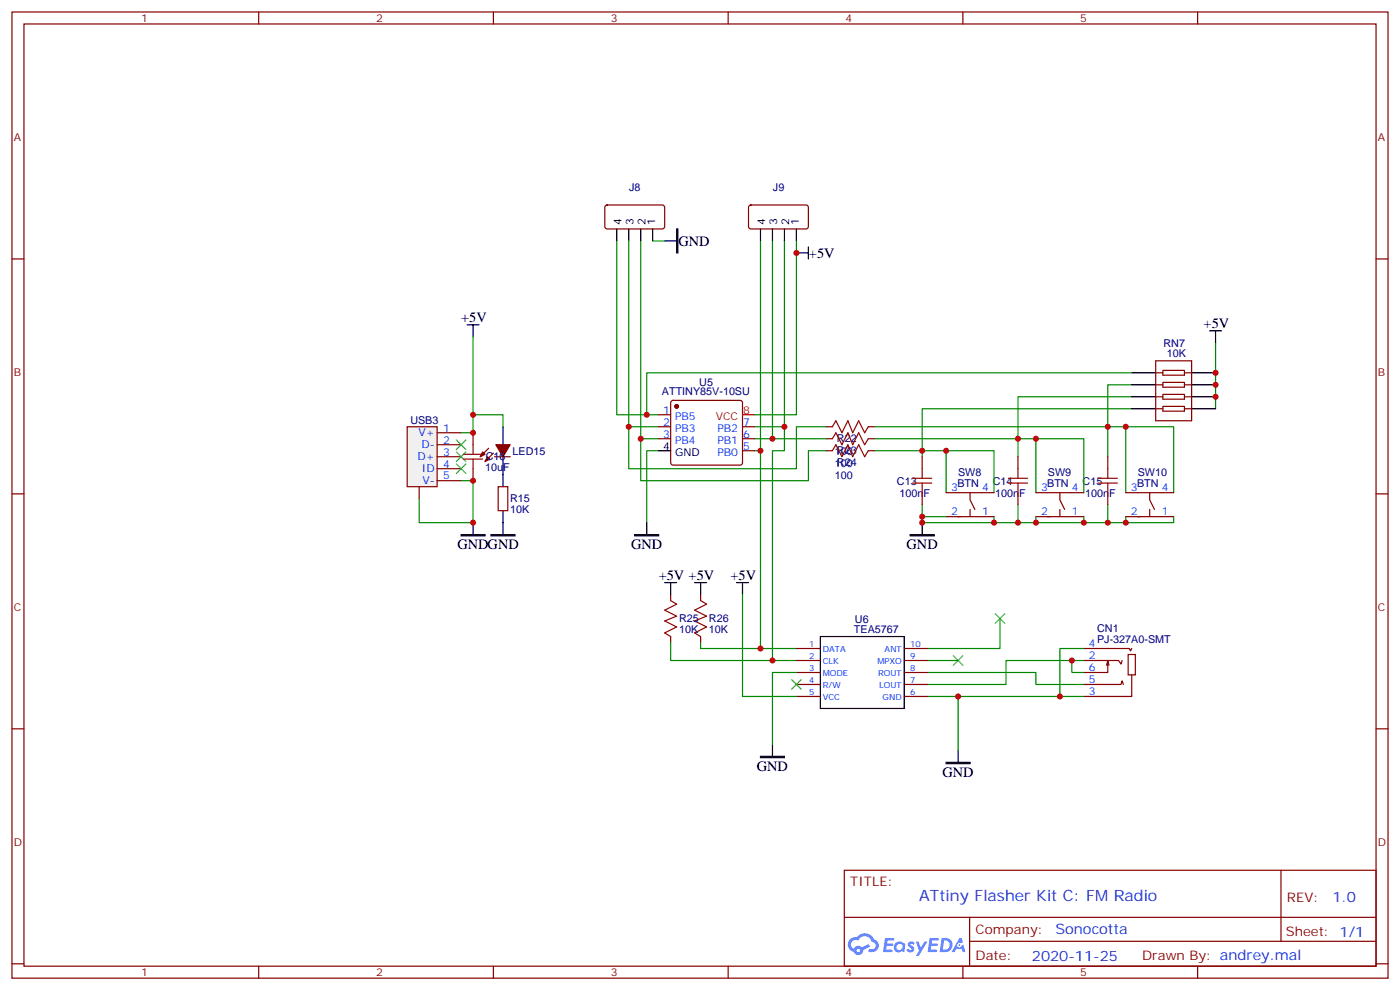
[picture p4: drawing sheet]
<svg xmlns="http://www.w3.org/2000/svg" width="412mm" height="292mm" viewBox="0 0 412 292" stroke-linecap="round" stroke-linejoin="round" font-family="sans-serif">
<g fill="none" stroke="#870000" stroke-width=".35">
<path d="M3.5 3.5h405.4v284.4h-405.4zM7.1 7.1h398.2v277.2h-398.2zM76.2 3.5v3.6M145.3 3.5v3.6M214.5 3.5v3.6M283.6 3.5v3.6M352.8 3.5v3.6M3.5 76.2h3.6M405.3 76.2h3.6M3.5 145.3h3.6M405.3 145.3h3.6M3.5 214.5h3.6"/>
<path d="M405.3 214.5h3.6M248.7 256.1h156.6v28.2h-156.6zM377.3 256.1v20.9M248.7 270h156.5M285.6 277h119.6M285.6 270v14.1M3.5 283.6h3.6M76.2 284.3v3.6M145.3 284.3v3.6M214.5 284.3v3.6M283.6 284.3v3.6M352.8 284.3v3.6"/>
<path d="M405.3 283.6h3.6"/>
</g>
<g fill="#5487ff">
<path d="M267.7 277.3a1.22 1.22 0 0 1 1.7 .3l-.4 .5a.47 .47 0 0 0-.3-.4 .47 .47 0 0 0-.5 .2l.1 .3a1.14 1.14 0 0 1 .8 1.7 1.14 1.14 0 0 1-1.9 0l-.2-.2 .5-.5 .7 .4a.29 .29 0 0 0 .3-.3 .29 .29 0 0 0-.2-.3 1.04 1.04 0 0 1-.6-1.7z"/>
<path d="M260.7 276h2.4l.3 .2-.2 .5-1.8 .1-.1 .8h1.5l.3 .4-.3 .4h-1.6l-.2 1.1h1.7l.2 .3-.2 .3-2.6 .1z"/>
<path d="M273.8 276h2.4l.3 .2-.1 .5-1.8 .1-.2 .8h1.6l.3 .4-.4 .4h-1.6l-.1 1.1h1.7l.2 .3-.2 .3-2.6 .1z"/>
<path d="M282.6 276.1h.7l.3 1.2-.6 .3a.69 .69 0 0 0-1 .3 .69 .69 0 0 0 .4 1 .69 .69 0 0 0 .9-.7l.5-.2 .6 2.2h-.8l-.2-.9h-1.8l-.5 .9h-.8z"/>
<path d="M269.8 277.1h.8l.6 1.8 1.1-1.8h.9l-2.6 4.2h-.8l.9-1.5z"/>
<path d="M277.4 276.1l-.6 4.1h1.3a2.11 2.11 0 0 0 2.5-2.1 2.11 2.11 0 0 0-2.5-2zM278.1 276.8a1.39 1.39 0 0 1 1.7 1.4 1.39 1.39 0 0 1-1.8 1.3h-.3z"/>
<path d="M263.7 277.7a1.54 1.54 0 0 0-.1 2.1 1.54 1.54 0 0 0 2.2 .2l.6 .2 .3-2.3-.2-.2-.4-.1a1.49 1.49 0 0 0-2.4 .1zM264 278.7a.94 .94 0 0 1 1.8 0 .94 .94 0 0 1-1.8 0z"/>
<path d="M250.4 276.4a2.18 2.18 0 0 0 1.1 3.7 1.44 1.44 0 0 0 1.6 1 1.44 1.44 0 0 0 1.2-1.5l2-1-.5-.8-1.9 1a1.47 1.47 0 0 0-2.4 .4 1.39 1.39 0 0 1-.7-1.9 1.39 1.39 0 0 1 2-.5 2.12 2.12 0 0 1 2.2-1.3 2.12 2.12 0 0 1 1.9 1.7 1.14 1.14 0 0 1 1.1 1.4 1.14 1.14 0 0 1-1.7 .8 .43 .43 0 0 0-.5 .3 .43 .43 0 0 0 .4 .5 1.98 1.98 0 0 0 2.5-1.2 1.98 1.98 0 0 0-1.2-2.5 3.1 3.1 0 0 0-5.3-.7l-.9 .1zM252.3 279.7a.55 .55 0 0 1 1.1 0 .55 .55 0 0 1-1.1 0z"/>
<circle cx="282.6" cy="278.1" r=".26"/>
</g>
<g fill="none" stroke="#008700" stroke-width=".35">
<path d="M181.7 70.9v51.2h8.8M185.2 70.9v54.7h8.8M188.7 70.9v58.2h5.3M192.3 70.9h3.5M224 70.9v61.7h-1.8M227.5 70.9v58.2M231.1 70.9v54.7h-8.9M333.4 109.7h-142.9v12.4h3.5M333.4 113.2h-7.1v21.2M333.4 116.8h-33.5v17.6M358.1 100.9v19.4M139.3 122.1h8.9v3.5"/>
<path d="M185.2 125.6v12.3h49.4v-12.3h8.8M188.7 129.1v12.4h49.4v-8.9h5.3M194 132.6h-3.5v21.2M222.2 129.1h21.2M224 132.6v58.3h10.6M231.1 125.6v7h-3.6v61.8h7.1M257.5 125.6h74.1v19.4M257.5 129.1h47.7v15.9M257.5 132.6h21.2v12.4M278.7 132.6h14.1v12.4M305.2 129.1h14.1v15.9M331.6 125.6h14.1v19.4"/>
<path d="M333.4 120.3h-61.8v14.1M271.6 148.5v3.5M278.7 152h-7.1v1.8h33.6v-1.8M292.8 152v1.8M299.9 148.5v5.3M319.3 152v1.8M326.3 148.5v5.3M331.6 152v1.8h-26.4M345.7 152v1.8h-14.1M218.7 175v30h15.9M197.6 189.1v5.3h29.9M206.4 189.1v1.8h17.6"/>
<path d="M234.6 197.9h-7.1v21.2M273.4 197.9h31.8v3.5h14.1M294.6 182v8.9h-21.2M315.7 194.4v3.5h3.6M319.3 194.4h-23v7h-22.9M319.3 190.9h-7.1v14.1M273.4 205h8.8v15.8M282.2 205h37.1"/>
</g>
<g fill="none" stroke="#000" stroke-width=".35">
<path d="M181.7 67.4v3.5M185.2 67.4v3.5M188.7 67.4v3.5M192.3 67.4v3.5M195.8 70.9h3.5M224 67.4v3.5M227.5 67.4v3.5M231.1 67.4v3.5M234.6 74.4h3.5M234.6 67.4v3.5M238.1 72.7v3.5M137.6 95.6h3.5"/>
<path d="M139.3 95.6v3.5M356.3 97.4h3.5M358.1 97.4v3.5M333.4 116.8h7M333.4 113.2h7M333.4 109.7h7M351 116.8h7.1M351 113.2h7.1M351 109.7h7.1M148.2 125.6v5.3M148.2 134.4v5.3M194 132.6h3.6"/>
<path d="M333.4 120.3h7M351 120.3h7.1M139.3 153.8v3.5M148.2 153.8v3.5M190.5 153.8v3.5M271.6 153.8v3.5M195.8 171.4h3.5M197.6 171.4v3.6M204.6 171.4h3.5M206.4 171.4v3.6M217 171.4h3.5M218.7 171.4v3.6"/>
<path d="M241.7 187.3h24.6v21.2h-24.6zM227.5 219.1v3.5M282.2 220.8v3.6"/>
</g>
<path d="M199.3 67.4h.4v7h-.4zM135.8 157.3h7.1v.4h-7.1zM144.6 157.3h7.1v.4h-7.1zM187 157.3h7v.4h-7zM268.1 157.3h7.1v.4h-7.1zM224 222.6h7.1v.4h-7.1zM278.7 224.4h7.1v.3h-7.1z" fill="#000" stroke="#000" stroke-width=".35"/>
<g fill="none" stroke="#870000" stroke-width=".35">
<path d="M178.4 60.5l.5-.2 16.5 .1 .4 .6-.1 5.9-.6 .5-16.5-.1-.4-.6v-5.7zM220.7 60.5l.5-.2 16.5 .1 .4 .6v5.9l-.7 .5-16.5-.1-.4-.6v-5.7zM197.8 118l.5-.2h19.7l.5 .2 .2 .5v17.7l-.2 .5-.5 .2h-19.7l-.5-.3-.2-.4v-17.7zM340.4 109.7h2.1M340.4 106.2h10.6v17.6h-10.6zM340.4 113.2h2.1M340.4 116.8h2.1M342.5 119.6h6.4v1.4h-6.4zM342.5 116.1h6.4v1.4h-6.4zM342.5 112.5h6.4v1.4h-6.4zM342.5 109h6.4v1.4h-6.4zM348.9 109.7h2.1"/>
<path d="M348.9 113.2h2.1M348.9 116.8h2.1M143.9 131.9l-2.4 2.5M145.3 133.3l-2.4 2.5M145.7 134.4h4.6M194 122.1h3.6M194 125.6h3.6M194 129.1h3.6M218.7 125.6h3.5M218.7 129.1h3.5M218.7 132.6h3.5M243.4 125.6h1.8"/>
<path d="M243.4 129.1h1.8M243.4 132.6h1.8M255.8 125.6h1.7M255.8 129.1h1.7M255.8 132.6h1.7M271.6 134.4v3.5M299.9 134.4v3.5M326.3 134.4v3.5M340.4 120.3h2.1M348.9 120.3h2.1M271.6 145v3.5M278.7 145h14.1"/>
<path d="M278.7 152h14.1M285.8 145v2.1l1.4 2.8M285.8 149.9v2.1M299.9 145v3.5M305.2 145h14.1M305.2 152h14.1M312.2 145v2.1l1.4 2.8M312.2 149.9v2.1M326.3 145v3.5M331.6 145h14.1M331.6 152h14.1M338.7 145v2.1l1.4 2.8"/>
<path d="M338.7 149.9v2.1M197.6 175v1.7M206.4 175v1.7M197.6 187.3v1.8M206.4 187.3v1.8M234.6 190.9h7.1M234.6 194.4h7.1M234.6 197.9h7.1M266.3 190.9h7.1M266.3 194.4h7.1M266.3 197.9h7.1M319.3 194.4h10.2l.7 1 .4-1"/>
<path d="M319.3 190.9h13.4l.3 .7 .4-.7M326 195.8l.3-1.4v3.5h-7M326.3 194.4l.4 1.4M332.3 192.6h2.1v6h-2.1zM333.4 198.6v6.4h-14.1M234.6 201.4h7.1M234.6 205h7.1M266.3 201.4h7.1M266.3 205h7.1M319.3 201.4h10.9l.4-1 .3 1"/>
</g>
<g fill="none" stroke="#a10000" stroke-width=".35">
<path d="M245.2 125.6l1-1.8 1.8 3.6 1.8-3.6 1.4 3.6 1.7-3.6 1.8 3.6 1.1-1.8M245.2 129.1l1-1.7 1.8 3.5 1.8-3.5 1.4 3.5 1.7-3.5 1.8 3.5 1.1-1.8M245.2 132.6l1-1.7 1.8 3.5 1.8-3.5 1.4 3.5 1.7-3.5 1.8 3.5 1.1-1.8M271.6 137.9v2.9M299.9 137.9v2.9M326.3 137.9v2.9M268.8 142.2h5.7M268.8 140.8h5.7M271.6 142.2v2.8M297 142.2h5.7M297 140.8h5.7M299.9 142.2v2.8"/>
<path d="M323.5 142.2h5.6M323.5 140.8h5.6M326.3 142.2v2.8M197.6 176.7l1.7 1.1-3.5 1.8 3.5 1.7-3.5 1.4 3.5 1.8-3.5 1.8 1.8 1M206.4 176.7l1.7 1.1-3.5 1.8 3.5 1.7-3.5 1.4 3.5 1.8-3.5 1.8 1.8 1"/>
</g>
<g fill="#870000" stroke="#870000" stroke-width=".35">
<path d="M146 130.9h4.3l-2.1 3.5z"/>
<path d="M143.6 134.4l.7 .7-1.4 .7z"/>
<path d="M142.2 133l.7 .7-1.4 .7z"/>
<circle cx="199.3" cy="119.6" r=".53"/>
</g>
<path d="M218.7 122.1h3.5" fill="none" stroke="#f00" stroke-width=".35"/>
<path d="M280.8 193l2.8 2.8M283.6 193l-2.8 2.8M293.2 180.6l2.8 2.8M296 180.6l-2.8 2.8M233.2 200l2.8 2.8M236 200l-2.8 2.8" fill="none" stroke="#3c3" stroke-width=".35"/>
<path d="M119.9 125.6h8.9v17.6h-8.9z" fill="#f0f0f0" stroke="#870000" stroke-width=".35"/>
<path d="M128.8 127.4h7M128.8 130.9h7M128.8 134.4h7M128.8 137.9h7M139.3 127.4v3.5M139.3 137.9v3.6M123.5 143.2v3.6M128.8 141.5h7M146.8 143.2h2.8v7.1h-2.8z" fill="none" stroke="#870000" stroke-width=".35"/>
<path d="M234.6 70.9v51.2h-12.4M139.3 99.1v28.3h-3.5M135.8 141.5h3.5v12.3h-15.8v-7M273.4 194.4h8.8" fill="none" stroke="#008700" stroke-width=".35"/>
<path d="M134.4 129.5l2.8 2.8M134.4 133l2.8 2.8M134.4 136.5l2.8 2.8M137.2 129.5l-2.8 2.8M137.2 133l-2.8 2.8M137.2 136.5l-2.8 2.8" fill="none" stroke="#3c3" stroke-width=".35"/>
<path d="M148.2 139.7v3.5M148.2 150.3v3.5" fill="none" stroke="#000" stroke-width=".35"/>
<path d="M136.5 135.1h5.7M136.5 133.7h5.7M139.3 130.9v2.8M139.3 135.1v2.8" fill="none" stroke="#a10000" stroke-width=".35"/>
<g fill="#c00">
<circle cx="227.5" cy="129.1" r=".88"/>
<circle cx="190.5" cy="122.1" r=".88"/>
<circle cx="271.6" cy="152" r=".88"/>
<circle cx="271.6" cy="132.6" r=".88"/>
<circle cx="271.6" cy="153.8" r=".88"/>
<circle cx="326.3" cy="125.6" r=".88"/>
<circle cx="299.9" cy="129.1" r=".88"/>
<circle cx="299.9" cy="153.8" r=".88"/>
<circle cx="326.3" cy="153.8" r=".88"/>
<circle cx="331.6" cy="125.6" r=".88"/>
<circle cx="305.2" cy="129.1" r=".88"/>
<circle cx="278.7" cy="132.6" r=".88"/>
<circle cx="292.8" cy="153.8" r=".88"/>
<circle cx="319.3" cy="153.8" r=".88"/>
<circle cx="331.6" cy="153.8" r=".88"/>
<circle cx="305.2" cy="153.8" r=".88"/>
<circle cx="224" cy="132.6" r=".88"/>
<circle cx="231.1" cy="125.6" r=".88"/>
<circle cx="185.2" cy="125.6" r=".88"/>
<circle cx="188.7" cy="129.1" r=".88"/>
<circle cx="315.7" cy="194.4" r=".88"/>
<circle cx="282.2" cy="205" r=".88"/>
<circle cx="312.2" cy="205" r=".88"/>
<circle cx="224" cy="190.9" r=".88"/>
<circle cx="227.5" cy="194.4" r=".88"/>
<circle cx="358.1" cy="116.8" r=".88"/>
<circle cx="358.1" cy="113.2" r=".88"/>
<circle cx="358.1" cy="109.7" r=".88"/>
<circle cx="139.3" cy="122.1" r=".88"/>
<circle cx="139.3" cy="153.8" r=".88"/>
<circle cx="139.3" cy="141.5" r=".88"/>
<circle cx="139.3" cy="127.4" r=".88"/>
<circle cx="234.6" cy="74.4" r=".88"/>
</g>
<text font-size="4.6" fill="#00f" x="270.8" y="265.1">ATtiny Flasher Kit C: FM Radio</text>
<g font-size="4.2">
<text x="199.8" y="72.4">GND</text>
<text x="238.3" y="75.9">+5V</text>
<text x="135.8" y="94.9">+5V</text>
<text x="354.5" y="96.7">+5V</text>
<text x="134.8" y="161.6">GNDGND</text>
<text x="185.9" y="161.6">GND</text>
<text x="267.1" y="161.6">GND</text>
<text x="194" y="170.7">+5V +5V</text>
<text x="215.2" y="170.7">+5V</text>
<text x="223" y="226.8">GND</text>
<text x="277.6" y="228.6">GND</text>
</g>
<g font-size="4.2" fill="#00f">
<text x="392.5" y="265.4">1.0</text>
<text x="310.9" y="274.9">Sonocotta</text>
<text x="304" y="282.7">2020-11-25</text>
</g>
<g font-size="3.9" fill="#800">
<text x="250.5" y="260.7">TITLE:</text>
<text x="379.1" y="265.4">REV:</text>
<text x="287.4" y="274.9">Company:</text>
<text x="378.7" y="275.5">Sheet: 1/1</text>
<text x="287.4" y="282.6">Date:</text>
<text x="336.4" y="282.7">Drawn By: andrey.mal</text>
</g>
<g font-size="3.2" fill="#800">
<text x="41.6" y="6.5">1</text>
<text x="110.8" y="6.5">2</text>
<text x="179.9" y="6.5">3</text>
<text x="249.1" y="6.5">4</text>
<text x="318.2" y="6.5">5</text>
<text x="4.1" y="41.6">A</text>
<text x="405.9" y="41.6">A</text>
<text x="4.1" y="110.8">B</text>
<text x="405.9" y="110.8">B</text>
<text x="4.1" y="179.9">C</text>
<text x="405.9" y="179.9">C</text>
<text x="4.1" y="249.1">D</text>
<text x="405.9" y="249.1">D</text>
<text x="41.6" y="287.3">1</text>
<text x="110.8" y="287.3">2</text>
<text x="179.9" y="287.3">3</text>
<text x="249.1" y="287.3">4</text>
<text x="318.2" y="287.3">5</text>
</g>
<g font-size="3.2" fill="#000080">
<text x="185.4" y="56.1">J8</text>
<text x="227.7" y="56.1">J9</text>
<text x="342.7" y="102.1">RN7</text>
<text x="343.7" y="105.1">10K</text>
<text x="206" y="113.5">U5</text>
<text x="195" y="116.3">ATTINY85V-10SU</text>
<text x="120.9" y="124.9">USB3</text>
<text x="246.5" y="130.2">R22</text>
<text x="143.1" y="135.5">C16</text>
<text x="151" y="133.8">LED15</text>
<text x="245.9" y="133.8">100</text>
<text x="245.9" y="137.3">100</text>
<text x="246.5" y="133.7">R23</text>
<text x="246.5" y="137.2">R24</text>
<text x="142.9" y="138.7">10uF</text>
<text x="245.9" y="140.9">100</text>
<text x="264.2" y="142.6">C13</text>
<text x="282" y="143.2">BTN</text>
<text x="282.2" y="140">SW8</text>
<text x="292.4" y="142.6">C14</text>
<text x="308.5" y="143.2">BTN</text>
<text x="308.7" y="140">SW9</text>
<text x="318.9" y="142.6">C15</text>
<text x="334.9" y="143.2">BTN</text>
<text x="335.1" y="140">SW10</text>
<text x="150.3" y="147.8">R15</text>
<text x="265" y="146.2">100nF</text>
<text x="293.2" y="146.2">100nF</text>
<text x="319.6" y="146.2">100nF</text>
<text x="150.3" y="151.1">10K</text>
<text x="200" y="183.1">R25</text>
<text x="208.8" y="183.1">R26</text>
<text x="251.8" y="183.2">U6</text>
<text x="323.2" y="185.9">CN1</text>
<text x="200" y="186.4">10K</text>
<text x="208.8" y="186.4">10K</text>
<text x="251.5" y="186.3">TEA5767</text>
<text x="323.2" y="189.1">PJ-327A0-SMT</text>
</g>
<g font-size="3.2">
<text x="183.1" y="66.1" transform="rotate(-90 183.1 66.1)">4</text>
<text x="186.6" y="66.1" transform="rotate(-90 186.6 66.1)">3</text>
<text x="190.1" y="66.1" transform="rotate(-90 190.1 66.1)">2</text>
<text x="193" y="66.1" transform="rotate(-90 193 66.1)">1</text>
<text x="225.4" y="66.1" transform="rotate(-90 225.4 66.1)">4</text>
<text x="229" y="66.1" transform="rotate(-90 229 66.1)">3</text>
<text x="232.5" y="66.1" transform="rotate(-90 232.5 66.1)">2</text>
<text x="235.3" y="66.1" transform="rotate(-90 235.3 66.1)">1</text>
<text x="195.4" y="132.3">4</text>
<text x="198.9" y="134.1">GND</text>
</g>
<g font-size="3.2" fill="#00f">
<text x="195.4" y="121.7">1</text>
<text x="195.4" y="125.2">2</text>
<text x="198.9" y="123.5">PB5</text>
<text x="218.9" y="125.2">7</text>
<text x="123.3" y="128.4">V+</text>
<text x="124.2" y="131.9">D-</text>
<text x="130.5" y="127">1</text>
<text x="130.5" y="130.5">2</text>
<text x="195.4" y="128.8">3</text>
<text x="198.9" y="127">PB3</text>
<text x="198.9" y="130.5">PB4</text>
<text x="211.3" y="130.5">PB1</text>
<text x="211.3" y="127">PB2</text>
<text x="218.9" y="128.8">6</text>
<text x="123" y="135.5">D+</text>
<text x="130.5" y="134.1">3</text>
<text x="130.5" y="137.6">4</text>
<text x="211.3" y="134.1">PB0</text>
<text x="218.9" y="132.3">5</text>
<text x="124.3" y="139">ID</text>
<text x="124.4" y="142.5">V-</text>
<text x="130.5" y="141.1">5</text>
<text x="280.2" y="144.6">3</text>
<text x="289.3" y="144.6">4</text>
<text x="306.7" y="144.6">3</text>
<text x="315.7" y="144.6">4</text>
<text x="333.1" y="144.6">3</text>
<text x="342.2" y="144.6">4</text>
<text x="280.2" y="151.7">2</text>
<text x="289.3" y="151.7">1</text>
<text x="306.7" y="151.7">2</text>
<text x="315.7" y="151.7">1</text>
<text x="333.1" y="151.7">2</text>
<text x="342.2" y="151.7">1</text>
<text x="320.8" y="190.5">4</text>
<text x="320.8" y="194">2</text>
<text x="320.8" y="197.6">6</text>
<text x="320.8" y="201.1">5</text>
<text x="320.8" y="204.6">3</text>
</g>
<g font-size="3.2" fill="#f00">
<text x="210.8" y="123.5">VCC</text>
<text x="218.9" y="121.7">8</text>
</g>
<g font-size="2.5" fill="#00f">
<text x="238.3" y="190.5">1</text>
<text x="242.4" y="191.9">DATA</text>
<text x="260.6" y="191.9">ANT</text>
<text x="268.1" y="190.5">10</text>
<text x="238.3" y="194">2</text>
<text x="238.3" y="197.6">3</text>
<text x="242.4" y="195.4">CLK</text>
<text x="258.4" y="195.4">MPXO</text>
<text x="268.1" y="197.6">8</text>
<text x="268.1" y="194">9</text>
<text x="238.3" y="201.1">4</text>
<text x="242.4" y="199">MODE</text>
<text x="242.4" y="202.5">R/W</text>
<text x="258.7" y="199">ROUT</text>
<text x="259" y="202.5">LOUT</text>
<text x="268.1" y="201.1">7</text>
<text x="238.3" y="204.6">5</text>
<text x="242.4" y="206">VCC</text>
<text x="260" y="206">GND</text>
<text x="268.1" y="204.6">6</text>
</g>
</svg>
